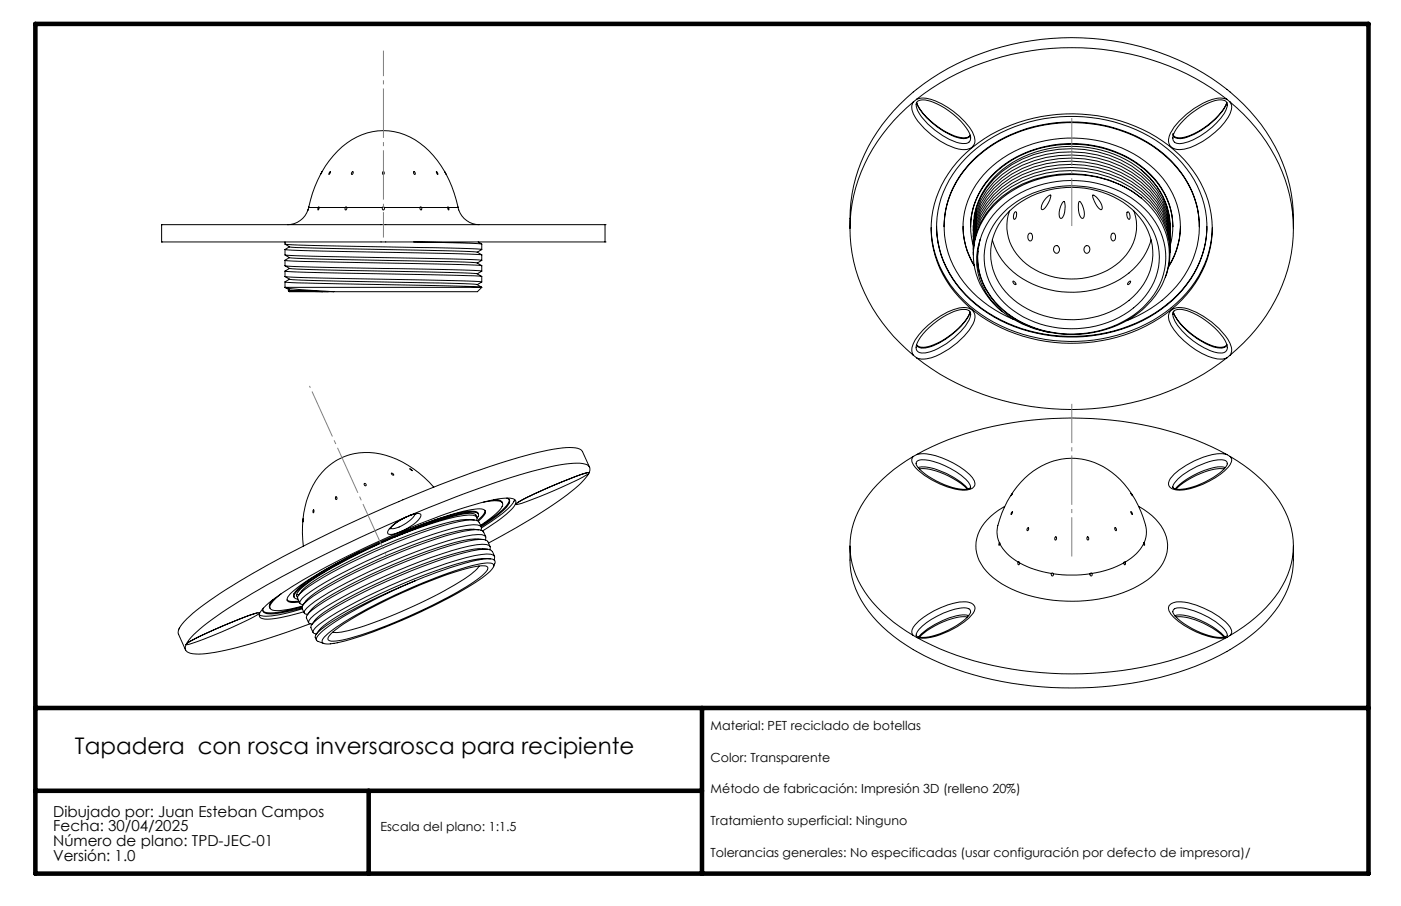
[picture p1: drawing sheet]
<svg xmlns="http://www.w3.org/2000/svg" width="432mm" height="279mm" viewBox="0 0 432 279" stroke-linecap="round" stroke-linejoin="round" font-family="sans-serif">
<g fill="none" stroke="#000" stroke-width=".31">
<path d="M281.5 31.5a51.2 51.2 0 0 0-19.5 39 51.1 51.1 0 0 0 19.5 39M282.5 30.6a78.9 78.9 0 0 1 63.3-14.4 73.7 73.7 0 0 1 32.3 14.4M282.5 30.6l.3-.1a7.3 7.3 0 0 1 5.5 .6 25.2 25.2 0 0 1 11.4 9.6 3.7 3.7 0 0 1 .1 4.5 5 5 0 0 1-5.5 .4 24.3 24.3 0 0 1-12.8-10.5 3.8 3.8 0 0 1 0-3.6M282.5 30.6l-1 .9M282.6 31.4a3.9 3.9 0 0 1 4.1-.2 22.1 22.1 0 0 1 12.3 10.5 1.85 1.85 0 0 1-.2 2 1.85 1.85 0 0 1-2 .6 21.7 21.7 0 0 1-14-10.3l-.4-1.7zM364.8 37a20.3 20.3 0 0 1 11.1-6.2 1.74 1.74 0 0 1 2.3 2.1 16.2 16.2 0 0 1-6.4 7.7 13.4 13.4 0 0 1-9.1 3.6 2.28 2.28 0 0 1-.7-3.5l1.1-1.6zM378.1 31.6a21.3 21.3 0 0 1-12.2 10.5 3.8 3.8 0 0 1-4.2-.2l-.2-.4M378.1 30.6l-.3-.1a8.9 8.9 0 0 0-7 1.3 21.6 21.6 0 0 0-10.4 10.2 2.94 2.94 0 0 0 .3 3.1 2.94 2.94 0 0 0 2.9 1 20.7 20.7 0 0 0 12.5-6.8 11.6 11.6 0 0 0 3.5-6.1l-.5-1.7M378.1 31.6a17.6 17.6 0 0 1-8 8.7 11.8 11.8 0 0 1-7.2 2.4l-1-.5-.4-1M378.1 30.6l1 .9M378.2 32.2v.1M379.1 31.5a50.4 50.4 0 0 1 19.5 41.5 51.7 51.7 0 0 1-19.5 36.5"/>
<path d="M98.8 53.8a38.9 38.9 0 0 0-3.6 10M99.3 52.9a23 23 0 0 1 17.2-12.5 20.6 20.6 0 0 1 18.3 9.1l2.3 3.4M99.3 52.9l-.5 .9zM101.6 53.1l.2-.1-.4 .8zM108.5 53.1l.2-.2a.54 .54 0 0 1-.2 .9l-.2-.4zM127.5 53l.5 .3-.1 .5a.52 .52 0 0 1-.4-.8zM134.5 53l.5 .8zM137.1 52.9l.4 .9zM137.5 53.8a40.5 40.5 0 0 1 3.7 10.2M296.4 48.5a48.9 48.9 0 0 1 41.9-12.8 43.6 43.6 0 0 1 30.6 18.7 30.3 30.3 0 0 1-4.7 38.1 48.6 48.6 0 0 1-41.9 12.8 43.5 43.5 0 0 1-30.6-18.7 30.3 30.3 0 0 1 4.7-38.1zM297.6 48.8a46.7 46.7 0 0 1 38.7-12.5 42.4 42.4 0 0 1 30.7 17.5 29.1 29.1 0 0 1-4 37.2 47 47 0 0 1-41.1 12.2 41.2 41.2 0 0 1-29.3-18.9 29 29 0 0 1 5-35.5zM299 41.7a2.04 2.04 0 0 1-2.5 .8 21.5 21.5 0 0 1-14-10.8v-.1a20.5 20.5 0 0 0 11.8 10.6 4.6 4.6 0 0 0 4.3 .1l.4-.6"/>
<path d="M351.8 52.4a22.9 22.9 0 0 1 8.8 18.2M351.8 52.4a22.7 22.7 0 0 1 8.8 17.8M351.8 52.4a35.2 35.2 0 0 0-44.4 1.2 23.1 23.1 0 0 0-7.2 13.1M49.8 74.6h136.7M49.8 69.3h136.7M49.8 74.6h.1M49.8 69.3h.1M49.8 69.3v5.3M87.8 75.3l1.4 .8-1.4 .8M87.8 74.6v.7M87.8 76.9v1.7M87.9 76.9l6.2 .4 45.5 .9 8.9 .4"/>
<path d="M87.9 75.3l8.8 .4 45.5 .9 6.2 .4M89.2 79.4l-1.4 .9M89.3 79.5l-1.5-.9 8.9 .4 45.5 .9 6.2 .4M89.3 79.5l11.2 .4 38.1 .8 8.4 .4M89.3 76.1l57.7 1.7M95.1 64l-.2 .7a6.7 6.7 0 0 1-6.3 4.6M95.1 64h3M95.2 63.8l-.1 .2zM98.1 64l-.1 .8 .4-.8M98.1 64l.1-.2 .2 .2M98.4 64h8M106.4 64v.7a.5 .5 0 0 0 .5-.7"/>
<path d="M106.4 64l.2-.2 .3 .2M106.9 64h11M117.9 64a.42 .42 0 0 0-.1 .5 .42 .42 0 0 0 .6 .2l.1-.7M117.9 64l.2-.2 .4 .2M118.5 64h10.9M127.5 74.6l21 .7M129.4 64a.5 .5 0 0 0 .5 .7v-.7M129.4 64l.2-.2 .3 .2M129.9 64h8.1M138 64l.3 .8v-.8M138 64l.1-.2 .2 .2M138.3 64h2.9"/>
<path d="M141.2 64l.2 .7M141.4 64.8a6.8 6.8 0 0 0 6.3 4.5M147.1 77.8l1.4 .8M147.4 74.6l1.1 .7M148.5 77l-1.4 .8M148.5 75.3v1.6M148.5 78.6v1.7M186.5 74.6h.1M186.5 69.3h.1M186.5 69.3v5.3M262 70.5a50.5 50.5 0 0 1 17.4-40.3 77.2 77.2 0 0 1 60.2-18.1 72.1 72.1 0 0 1 45.6 22.1 49.8 49.8 0 0 1 13.4 36.3M287 70.2a33.2 33.2 0 0 0 15.4 26.8 50.7 50.7 0 0 0 58.6-2.1 32.7 32.7 0 0 0 12.7-24.7"/>
<path d="M288.6 69.8a32.2 32.2 0 0 0 15.9 26.6 48.8 48.8 0 0 0 55.3-2.6 31 31 0 0 0 12.2-24M291 69.9a29.7 29.7 0 0 1 13.2-24.2 46.1 46.1 0 0 1 53.5 1 29.4 29.4 0 0 1 11.9 23.2M296.8 69.8a22.7 22.7 0 0 0 3.4 12M299.2 69.9a24 24 0 0 1 12.2-20.4 36.4 36.4 0 0 1 42 3.2 23 23 0 0 1 8.1 17.2M300 76.9a22.9 22.9 0 0 1 11.8-20.3 35.6 35.6 0 0 1 40 2.5 23.1 23.1 0 0 1 8.8 18.8M300 75a23 23 0 0 1 11.8-20.4 35.5 35.5 0 0 1 40 2.6 23 23 0 0 1 8.8 18.7M300 73.1a23 23 0 0 1 11.8-20.4 35.7 35.7 0 0 1 40 2.6 23.1 23.1 0 0 1 8.8 18.7M300 71.1a23 23 0 0 1 11.8-20.3 35.5 35.5 0 0 1 40 2.6 23 23 0 0 1 8.8 18.7M300 69.5v.4M300 77.4a22.8 22.8 0 0 1 11.8-19.9 35.5 35.5 0 0 1 40 2.6 22 22 0 0 1 7.4 25.4M300 75.5a22.8 22.8 0 0 1 11.8-19.9 35.7 35.7 0 0 1 40 2.6 22.9 22.9 0 0 1 8.8 18.2M300 73.5a22.8 22.8 0 0 1 11.8-19.8 35.5 35.5 0 0 1 40 2.6 22.8 22.8 0 0 1 8.8 18.2"/>
<path d="M300 71.6a22.8 22.8 0 0 1 11.8-19.8 35.7 35.7 0 0 1 40 2.5 22.9 22.9 0 0 1 8.8 18.3M302.1 73.9a26.3 26.3 0 0 1 19.8-17.2 32.8 32.8 0 0 1 32.2 9.1 20.4 20.4 0 0 1-1.9 29.1 33.6 33.6 0 0 1-43 .7 21.1 21.1 0 0 1-7.8-18.2M302.1 73.9a20 20 0 0 0 6.8 22.2M302.1 73.9l-.7 3.5M305.9 73.9a22.2 22.2 0 0 0 15.8 15 28.9 28.9 0 0 0 27.6-5.9 18.9 18.9 0 0 0 5.5-9.1M309.3 65.5a30.9 30.9 0 0 1 42.3 .3 19.2 19.2 0 0 1-2.2 29.1 31.4 31.4 0 0 1-38.5-.2 19.2 19.2 0 0 1-1.6-29.2zM310.8 65.5a28.8 28.8 0 0 1 38.2-.9 17.8 17.8 0 0 1-1 28 29 29 0 0 1-37-1.4 17.6 17.6 0 0 1-.2-25.7zM311.1 65.1a14.5 14.5 0 0 0 6.6 17.3 22.9 22.9 0 0 0 29.4-3.8 14 14 0 0 0 2.4-13.5M312.7 65.5l.4-.2a1.76 1.76 0 0 1-.5 2.4 1.86 1.86 0 0 1 .1-2.2zM317.2 72l.2-.1a1.25 1.25 0 0 1 .9 1.2 1.25 1.25 0 0 1-.9 1.2 1.46 1.46 0 0 1-.2-2.3zM322.4 61.1l.7-.7 .7-.2a6.2 6.2 0 0 1-2.6 4.5l-.2-.2-.1-.5a5.4 5.4 0 0 1 1.5-2.9zM325 76a.89 .89 0 0 1 1-.2 .89 .89 0 0 1 .5 .9 1.07 1.07 0 0 1-.9 1.4l-.4-.1a1.36 1.36 0 0 1-.2-2z"/>
<path d="M327.7 62.2h.3a5.9 5.9 0 0 1-.9 5.1h-.3a5 5 0 0 1 .9-5.1zM332.6 62.1h.2a5.3 5.3 0 0 1 1.1 5.2h-.4a5.5 5.5 0 0 1-.9-5.2zM334.4 76l.5-.3a1.14 1.14 0 0 1 1 1.3 1.14 1.14 0 0 1-1.3 1 1.35 1.35 0 0 1-.2-2zM336.8 60.1h.1a5.1 5.1 0 0 1 2.8 4.4l-.3 .2a5.9 5.9 0 0 1-2.6-4.6zM342.7 72.1l.3-.2a1.26 1.26 0 0 1 .8 1.2 1.26 1.26 0 0 1-.8 1.2 1.52 1.52 0 0 1-.3-2.2zM347.4 65.4l.1-.1a1.65 1.65 0 0 1 .5 2.4 2 2 0 0 1-.6-2.3zM351.8 61.1a35.2 35.2 0 0 0-44.4 1.2 21.5 21.5 0 0 0 0 32.6l1.5 1.2M351.8 61.1a21.9 21.9 0 0 1 7.9 22.5 26.5 26.5 0 0 1-18.5 17.9 33.2 33.2 0 0 1-33.9-7.6l-1.7-2-1.8-2.7a19.8 19.8 0 0 1-2.5-10l.1-1.8M351.8 61.1a35.3 35.3 0 0 0-42.9-.5 22.5 22.5 0 0 0-8.9 18M360.6 75.8a22.7 22.7 0 0 0-9.4-24.8 36.3 36.3 0 0 0-43.6 1.5 22.4 22.4 0 0 0-7.6 23.5M363.8 69.8a24.1 24.1 0 0 1-3.5 12.2M87.8 85.3l1.4 .8-1.4 .8a999.5 999.5 0 0 0 45.5 1.2l15.2 .5"/>
<path d="M87.8 82l1.4 .8-1.4 .8M87.8 82l18.7 .6a780.7 780.7 0 0 1 42 1l-1.4 .8 1.4 .9M87.8 88.6l1.5 .9-.4 .1M87.8 88.6h60.7M87.8 85.3l8.9 .4 45.5 .9 6.2 .4M87.8 80.3v1.7M87.8 83.6v1.7M87.8 87v1.6M87.9 83.6l6.2 .4 45.5 .9 8.9 .4M87.9 80.3l6.2 .3 52.1 1.1 2.3 .3v1.6M87.9 88.7l4 .6 11 .7M88.9 89.6h.1"/>
<path d="M88.9 89.7l10.5 .3h-10.3zM89.3 89.5l11.8 .5M89.3 86.1l5.9 .4 43.4 .8 8.4 .5M89.3 82.8l57.7 1.6M99.4 90h1.7M101.1 90h1.8M148.5 80.3l-1.4 .8 1.4 .8M148.5 87l-1.4 .8 1.4 .8M148.5 88.6l-1.4 1.4h-44.2M148.5 85.3v1.7M299.1 96.9h.1M299.2 96.9a1.79 1.79 0 0 0-2.5-1.5 21.6 21.6 0 0 0-13.5 9.4l-.9 2.3"/>
<path d="M299.2 96.9a6.1 6.1 0 0 1-1.7 3.6 22.6 22.6 0 0 1-12.2 8.3 2.18 2.18 0 0 1-2.9-1.2v-.5M300.3 82a23.4 23.4 0 0 1 4.1-29.5 38.4 38.4 0 0 1 37.3-8.3 31 31 0 0 1 20.5 17.2 22.9 22.9 0 0 1-2 20.9M308.9 96.1a32.1 32.1 0 0 0 15.1 6.5M312.2 86.7h.2a.72 .72 0 0 1 .5 1.1l-.6-.5zM312.4 98.5a34.6 34.6 0 0 1-20.1-20.3 28 28 0 0 1 9.4-30.3 45.7 45.7 0 0 1 45.4-7 33.8 33.8 0 0 1 22 23.5 28.7 28.7 0 0 1-11 28.2 42.8 42.8 0 0 1-10.8 6.3M347.8 87.1l.6-.4a.81 .81 0 0 1-.9 1zM361.5 96.9a5.9 5.9 0 0 0 1.4 3.5 22.7 22.7 0 0 0 12.5 8.4 2.16 2.16 0 0 0 2.9-1.3 7.9 7.9 0 0 0-3-5.4 20.4 20.4 0 0 0-11.7-6.7 1.61 1.61 0 0 0-2.1 1.5M281.5 109.5a4.2 4.2 0 0 1 .6-4.7 24.7 24.7 0 0 1 13.5-9.8 3.8 3.8 0 0 1 4.8 1.8 4.1 4.1 0 0 1-.5 3.1 23.4 23.4 0 0 1-14.4 10.8 4.9 4.9 0 0 1-3-.4M281.5 109.5l1 .8M282.5 106.3a2.82 2.82 0 0 0 3.4 .6 21.8 21.8 0 0 0 13.1-10.7 19.8 19.8 0 0 1-9.4 9.5 9.2 9.2 0 0 1-6.2 1.5l-.9-.9M282.5 110.3a78.7 78.7 0 0 0 60.2 15.1 75.3 75.3 0 0 0 35.4-15.1M378.1 106.3a2.51 2.51 0 0 1-3.1 .7 22.1 22.1 0 0 1-13.3-10.6l-.1-.2a20 20 0 0 0 11.1 10.3 6 6 0 0 0 5.1 .4l.3-.6"/>
<path d="M379.1 109.5a3.4 3.4 0 0 0 0-3.6 23.7 23.7 0 0 0-13.9-10.9 4.2 4.2 0 0 0-4.9 1.5 4.1 4.1 0 0 0 .6 3.8 24 24 0 0 0 14.3 10.4h1.6l1.3-.4M379.1 109.5l-1 .8M93.5 160l-.2 1zM96.6 157.2l.2 .5-.2 .5zM103.4 153.3l.1-.1a.41 .41 0 0 1 .4 .4 .41 .41 0 0 1-.4 .4zM112.3 149.1a.4 .4 0 0 1 .5 .2 .4 .4 0 0 1-.2 .5l-.3-.2zM120.6 146l.5 .1 .3 .4-.6-.1zM125.1 159.5a374.3 374.3 0 0 0-56.7 29.4 42.3 42.3 0 0 0-10.5 9l-.4 .6M126.3 144.6l.8 .6zM126.4 158.9l1.9-.5a1.1 1.1 0 0 1 1.5 .5 8.9 8.9 0 0 1-5.1 4.5 8.3 8.3 0 0 1-5.1 1.3l-.1-.3a7 7 0 0 1 3.2-3.6l2.4-1.3M126.4 158.9l-1.3 .6M128 158.5a10.4 10.4 0 0 1-7.2 4.6l-.5-.2"/>
<path d="M128.4 158.5a14.2 14.2 0 0 0-8.2 4.7M133.7 150.2a29.2 29.2 0 0 0-19.8-10.6 18.7 18.7 0 0 0-18.8 13.2 33.2 33.2 0 0 0-1.6 15.6M147 159.5a1.74 1.74 0 0 0-2.2-1.2 73.4 73.4 0 0 0-19.2 5.7l-3.8 1.6M147.1 159.8a1.03 1.03 0 0 0 .3-1.3 1.03 1.03 0 0 0-1.2-.5 45.4 45.4 0 0 0-14.6 3.6 182.1 182.1 0 0 0-36.9 18.1 8.8 8.8 0 0 0-4.1 4.2 1.09 1.09 0 0 0 1.2 .9M147.5 158.5l-.4-.5a9.7 9.7 0 0 0-6 .3l-7.2 2.1-10.3 3.9M149.1 154.8a8.9 8.9 0 0 1 5.5 0 1.21 1.21 0 0 1-.1 1.9 26.5 26.5 0 0 1-6.4 5.3M149.5 157.4l-.4 1.2-2 1.9M152.2 154.1l2.1 .3 .6 .8M156.2 153.6l.2 .1a1.17 1.17 0 0 1 .2 2.1 32.3 32.3 0 0 1-8.3 6.7M156.9 154.1l.1 .1a8 8 0 0 1-3.8 4.5l-5 3.5M158.6 154a9.5 9.5 0 0 1-3.8 4.4l-6.4 4.4M180.9 145.8a120.7 120.7 0 0 0-21.5 9.3"/>
<path d="M181.5 146a31.8 31.8 0 0 1-9.4 8.6 208.5 208.5 0 0 1-21.5 12.9M181.6 145.7a1.69 1.69 0 0 0-1.4-2.6 30.7 30.7 0 0 0-12.4 1.3 284.9 284.9 0 0 0-41.4 14.5M181.6 145.7h-.5a128.8 128.8 0 0 0-22 9.6l-.2 .2 .2 .1a117.7 117.7 0 0 0 22.4-9.6M181.6 145.7l-.1 .3M181.7 144.1l-2.2-4.8-.4-.6a11.5 11.5 0 0 0-7.2-.4 187.7 187.7 0 0 0-36.6 11.3 426.5 426.5 0 0 0-65.6 32.2 63.7 63.7 0 0 0-13.5 10.6l-1.1 1.6-.2 1.1 2.3 5.3M281.5 140.8a40.6 40.6 0 0 0-17.8 18.7 24.5 24.5 0 0 0 4 24.6 48.3 48.3 0 0 0 13.8 11.9M282.5 140.2a98.7 98.7 0 0 1 47.8-11.3 100.3 100.3 0 0 1 47.8 11.3M282.5 140.2l.3-.1a17.4 17.4 0 0 1 11 2.7 16.2 16.2 0 0 1 6.5 5.5 1.79 1.79 0 0 1-1.3 2.6l-1.6 .3a23.8 23.8 0 0 1-15.9-7.8 2.03 2.03 0 0 1 0-2.6M282.5 140.2l-1 .6M282.5 142.3a2.94 2.94 0 0 1 2.7-.5 23.8 23.8 0 0 1 13.3 6.9l.7 1.5a1.02 1.02 0 0 1-1.3 .6 21.7 21.7 0 0 1-15.2-7l-.4-.8zM283 144.2a9.3 9.3 0 0 1 6.1 .8 22.9 22.9 0 0 1 9.2 5.8M283.4 144.6a13.5 13.5 0 0 1 7.7 1.6l3.9 2.1 3.1 2.5"/>
<path d="M309.6 156.2a16.2 16.2 0 0 0-8.8 10.8 12.3 12.3 0 0 0 5.3 11.2 39.1 39.1 0 0 0 24.5 7.2 38.7 38.7 0 0 0 24.2-7.5 12 12 0 0 0 4.7-12.3 17 17 0 0 0-8.6-9.4M311.9 157.9l.2-.1-.5 .9zM312.1 152.2l-.5 .7zM312.1 152.2h.1M348.5 157.8l.3 .2 .2 .7zM348.5 152.2l.5 .7zM377.3 144.6a14.9 14.9 0 0 0-8.7 2l-3.8 2.2-2.3 2M377.6 144.2a6.1 6.1 0 0 0-4.6 .3 24.4 24.4 0 0 0-10.8 6.3M378.1 140.2l-1.4-.3a23.1 23.1 0 0 0-16 7.7 2.01 2.01 0 0 0-.4 2.2 2.01 2.01 0 0 0 1.9 1.2 19.2 19.2 0 0 0 12.4-3.7 12.3 12.3 0 0 0 4.9-4.8 1.48 1.48 0 0 0-.4-1.7M378.1 140.2l1 .6M378.2 143a1.28 1.28 0 0 0-1.6-1.2 21.8 21.8 0 0 0-14.6 7.1l-.5 1.4M378.2 143h.1"/>
<path d="M378.3 143a5.1 5.1 0 0 1-2.3 2.8 21.9 21.9 0 0 1-13.3 5l-.9-.2-.3-.4M379.1 140.8a40.2 40.2 0 0 1 17.8 18.7 24.5 24.5 0 0 1-3.9 24.6 47 47 0 0 1-13.9 11.9M110.7 170.1l-7.7 4.1a44 44 0 0 0-12.1 8.5l-.4 .8 .2 .7M121.8 165.6a145 145 0 0 0-27.8 14.9l-2.2 2.2a.99 .99 0 0 0-.1 1.5M128 179.1a144.9 144.9 0 0 0-27.8 14.9l-2 1.7-.6 .9a.77 .77 0 0 0 .4 1.2l1.8 .6M128 179.1a141.1 141.1 0 0 0-29 15l-1.7 1.8-.2 .6 .4 .9M144.6 160.2a37.8 37.8 0 0 0-12.6 2.7 167.5 167.5 0 0 0-36.1 16.9 11.4 11.4 0 0 0-3.9 3.8M144.6 160.2l1.6 .1M145.9 163.2a37.4 37.4 0 0 0-12.6 2.7 169.9 169.9 0 0 0-36.1 16.9l-2.9 2.5M146 163.2l1.6 .2M146.9 160.5l.1-.8-.4-.5a10.1 10.1 0 0 0-5.9 .1l-8.4 2.4-10.5 3.9M147.4 160.7l2.1-2.3a.99 .99 0 0 0-.1-1.1 .99 .99 0 0 0-1-.3 45.5 45.5 0 0 0-14.6 3.4 195.5 195.5 0 0 0-41.3 20.2l-3.4 3a1.19 1.19 0 0 0-.6 1.6 1.19 1.19 0 0 0 1.5 .6l2.2-.1"/>
<path d="M147.6 161.1l-.2-.4a10.2 10.2 0 0 0-6 .2 172.5 172.5 0 0 0-46.3 20 6.7 6.7 0 0 0-3.4 3.5l.1 .1M147.6 174.6a18.6 18.6 0 0 1-6.5 5.2 143.6 143.6 0 0 1-34.8 14.9l-2.5 .4-1.2-.2M147.7 161l.6 1.6M148.2 163.5l.2-.8-.4-.5a9.9 9.9 0 0 0-6 .2 169.5 169.5 0 0 0-46.2 20 6.4 6.4 0 0 0-3.4 3.5l.3 .4 .8 .2M148.7 169.3a38.2 38.2 0 0 0-12.6 2.6 172.2 172.2 0 0 0-36.2 16.9l-2.9 2.5M148.7 169.2l1.6 .2M148.8 163.7l.2-.1a37.5 37.5 0 0 0 9.5-7.6 1.38 1.38 0 0 0 .4-1.7 1.38 1.38 0 0 0-1.6-.7 50.5 50.5 0 0 0-16 3.5 267.6 267.6 0 0 0-54.2 25.7 23.3 23.3 0 0 0-7 6.2 1.16 1.16 0 0 0 1 1.8 29.5 29.5 0 0 0 11.2-1.7l1.3-.4M148.9 166.4l-.8-.1a24 24 0 0 0-10.4 1.7 173.8 173.8 0 0 0-39.1 17.8l-2.9 2.5M149 164.1l-.3-.4a10.1 10.1 0 0 0-6 .2 172.5 172.5 0 0 0-46.3 20 7.2 7.2 0 0 0-3.4 3.5l.1 .1M149 164l.7 1.6M149.6 166.5l.2-.8-.4-.5a10.2 10.2 0 0 0-6 .2 173.3 173.3 0 0 0-46.3 20 6.8 6.8 0 0 0-3.4 3.5l.4 .4 .7 .2M150 172.3a37.8 37.8 0 0 0-12.6 2.6 167.5 167.5 0 0 0-36.1 16.9l-2.9 2.5"/>
<path d="M150.1 172.2l1.1 .1M150.4 167.1l-.3-.4a9.9 9.9 0 0 0-6 .2 169.5 169.5 0 0 0-46.3 20 6.6 6.6 0 0 0-3.4 3.5l.7 1.7M150.4 167.1l.7 1.5M151 169.5l.1-.8-.4-.5a10.1 10.1 0 0 0-6 .2 172.5 172.5 0 0 0-46.2 20 6.7 6.7 0 0 0-3.4 3.5l.3 .4 .8 .2M151.7 170.1l-.3-.4a10.1 10.1 0 0 0-6 .2 176.1 176.1 0 0 0-42 17.3 28.2 28.2 0 0 0-7.5 5.7l-.1 .6 .7 1.6M151.8 170.1l.6 1.5M152.3 172.6l.2-.9-.4-.5a10.2 10.2 0 0 0-6 .2 171.2 171.2 0 0 0-46.2 20.1 6.6 6.6 0 0 0-3.5 3.4l.4 .4 .7 .2M152.5 173.7a1.09 1.09 0 0 0-.3-1.1 1.09 1.09 0 0 0-1.1-.3l-1.7 .1a49.7 49.7 0 0 0-11.1 2.8l-10.3 3.9M152.5 173.7l-.4 1.1M262 168.4a28.8 28.8 0 0 0 10 24.9 69.7 69.7 0 0 0 31.1 15.6 112.6 112.6 0 0 0 65.4-3.4 58.3 58.3 0 0 0 23.2-15.4 27.8 27.8 0 0 0 6.9-21.7M308 167.3l.2 .4M308.2 167.7a14.3 14.3 0 0 0 5.6 5.7"/>
<path d="M313.8 173.4l.2-.2 .2 .4M313.8 173.4l.1 .8 .3-.3v-.3M314.2 173.6a29.6 29.6 0 0 0 9.9 3.2M316.8 162.8l.1-.1a.54 .54 0 0 1 .1 .6 .54 .54 0 0 1-.4 .3zM324.1 176.8l.3-.1 .2 .3M324.1 176.8a.45 .45 0 0 0-.1 .6 .45 .45 0 0 0 .5 .2l.1-.6M324.6 177a41.8 41.8 0 0 0 11.4 0M325.3 165.6h.1a.6 .6 0 0 1-.1 .9 .54 .54 0 0 1 0-.9zM335.1 165.6h.1a.58 .58 0 0 1 .2 .9 .57 .57 0 0 1-.3-.9zM336.5 176.8l-.2-.1-.3 .3M336.5 176.8a.46 .46 0 0 1 .1 .5 .46 .46 0 0 1-.4 .3l-.2-.6M343.7 162.7l.4 .5-.1 .5-.4-.6z"/>
<path d="M346.4 173.6a28.9 28.9 0 0 1-9.9 3.2M346.8 173.4l-.2-.2-.2 .4M346.8 173.4l-.1 .8-.3-.6M352.5 167.7a14.3 14.3 0 0 1-5.7 5.7M352.6 167.4l-.1 .3M352.6 167.4l.1 .8-.2-.5M353.1 162a28.1 28.1 0 0 0-15.8-19.4 20.6 20.6 0 0 0-23.8 7.4 29 29 0 0 0-6.2 14.1l.1 1.6 .6 1.7-.1 .8 .3-.5M353.1 162.1l.2 2.8-.7 2.5M57.5 198.5a116.4 116.4 0 0 1 22.3-9.6v.3a111.8 111.8 0 0 1-22.4 9.6h-.1M57.5 198.5l-.2 .3M79.3 189.1a124.1 124.1 0 0 0-21.5 9.2M84.2 184.9l-1 1.4-.2 .7 .2 .6"/>
<path d="M86.8 183a8.7 8.7 0 0 0-3.7 4.2 1.64 1.64 0 0 0 2.2 1.1l3.8-.4 4-1M88.5 185l1.4 .5 2.2-.2M91.4 183.3l.7 .2M91.7 184.5l.7 1.6M93.1 187.5a31 31 0 0 1-10.9 1.7 1.1 1.1 0 0 1-1-1.7M93.1 187.5l.7 1.6M93.1 187.1a29.5 29.5 0 0 1-11 1.8l-1.1-.5M93.2 187.7a32.8 32.8 0 0 1-12.6 2.2l-.7-.3M94.3 185.3l-1 1.3M95.6 192.4a154.7 154.7 0 0 1-32.1 9.2l-2.3 .1-2.5-.2a1.75 1.75 0 0 1-1.4-2.7M95.6 188.3l-.9 1.3M97 191.3l-.9 1.3"/>
<path d="M98.4 194.3l-1 1.3M100 196.4a70.1 70.1 0 0 1 16.6-10.4 142 142 0 0 1 32-12.2l2.2-.2a1.07 1.07 0 0 1 1.4 1 11 11 0 0 1-4.4 4.2 166.3 166.3 0 0 1-42.8 19.2l-1.1 .2a7.8 7.8 0 0 1-4.5 0v-.9zM102 195.4a90.2 90.2 0 0 1 20.4-11.9 111.4 111.4 0 0 1 25.2-8.9l1.4-.1a1.03 1.03 0 0 1 1.4 .8 11.1 11.1 0 0 1-4.4 4.2 157.7 157.7 0 0 1-39.8 17.7l-4.1 .5a.94 .94 0 0 1-1.1-.6 .94 .94 0 0 1 .6-1.2zM281.5 196a2.29 2.29 0 0 1 .6-3.3 24.2 24.2 0 0 1 15.6-7.1 2.19 2.19 0 0 1 2.4 1 2.19 2.19 0 0 1-.2 2.6 23.1 23.1 0 0 1-16 7.6l-1.4-.2M281.5 196l1 .6M282.3 195.9a1.47 1.47 0 0 0 1.8 .7 22.3 22.3 0 0 0 14.8-7.2 1.16 1.16 0 0 0 .1-1.3 1.16 1.16 0 0 0-1.1-.6 21.5 21.5 0 0 0-15.1 7.3l-.4 1.1M282.5 196.6a99.3 99.3 0 0 0 47.8 11.2 100.8 100.8 0 0 0 47.8-11.2M298.1 190.3a20.1 20.1 0 0 0-13.3 4.9l-1.4 1.3M298.6 189.9a8.2 8.2 0 0 0-6 .6 21.6 21.6 0 0 0-9.5 5.9M361.9 187.8l.1-.1a4.9 4.9 0 0 1 3.8 0 22.9 22.9 0 0 1 12 7l.5 1.2a1.64 1.64 0 0 1-1.9 .7 22.4 22.4 0 0 1-14.6-7.2l-.3-.7zM362 189.9h.1a8.1 8.1 0 0 1 5.7 .6 22.7 22.7 0 0 1 9.7 5.9M362.5 190.3a15.6 15.6 0 0 1 9.8 2.6l3.4 2.2 1.6 1.4"/>
<path d="M379.1 196a1.85 1.85 0 0 0 0-2.6 23.9 23.9 0 0 0-15.8-7.8h-.8a2.18 2.18 0 0 0-2.2 2.8 17.8 17.8 0 0 0 8.2 6.4 15.6 15.6 0 0 0 9.3 1.8h.3M379.1 196l-1 .6"/>
<circle cx="118.2" cy="53.3" r=".39"/>
</g>
<path d="M118.2 73.3v-57.7" fill="none" stroke="#808080" stroke-width=".31" stroke-dasharray="15.2 1.3 1.3 1.3" stroke-dashoffset="7.4" stroke-linecap="butt"/>
<path d="M330.3 171.6v-47.1" fill="none" stroke="#808080" stroke-width=".31" stroke-dasharray="15.2 1.3 1.3 1.3" stroke-dashoffset="3.1" stroke-linecap="butt"/>
<path d="M330.3 69.7v-33.3" fill="none" stroke="#808080" stroke-width=".31" stroke-dasharray="15.2 1.3 1.3 1.3" stroke-dashoffset=".5" stroke-linecap="butt"/>
<path d="M118.9 171l-23.5-52" fill="none" stroke="#808080" stroke-width=".31" stroke-dasharray="15.2 1.3 1.3 1.3" stroke-dashoffset="-1.9" stroke-linecap="butt"/>
<path d="M10.9 7.4h410.9v262h-410.9zM10.9 218.3h410.9M216.4 218.3v51.1M10.9 243.9h205.5M113.6 243.9v25.5" fill="none" stroke="#000" stroke-width="1.4"/>
<text font-size="7.1" x="23.1" y="232.6">Tapadera con rosca inversarosca para recipiente</text>
<g font-size="4.7">
<text x="16.4" y="251.8">Dibujado por: Juan Esteban Campos</text>
<text x="16.4" y="256.3">Fecha: 30/04/2025</text>
<text x="16.4" y="260.9">Número de plano: TPD-JEC-01</text>
<text x="16.4" y="265.4">Versión: 1.0</text>
</g>
<g font-size="3.9">
<text x="219" y="225.1">Material: PET reciclado de botellas</text>
<text x="219" y="234.9">Color: Transparente</text>
<text x="219" y="244.6">Método de fabricación: Impresión 3D (relleno 20%)</text>
<text x="117.2" y="256.3">Escala del plano: 1:1.5</text>
<text x="219" y="254.4">Tratamiento superficial: Ninguno</text>
<text x="219" y="264.2">Tolerancias generales: No especificadas (usar configuración por defecto de impresora)/</text>
</g>
</svg>
